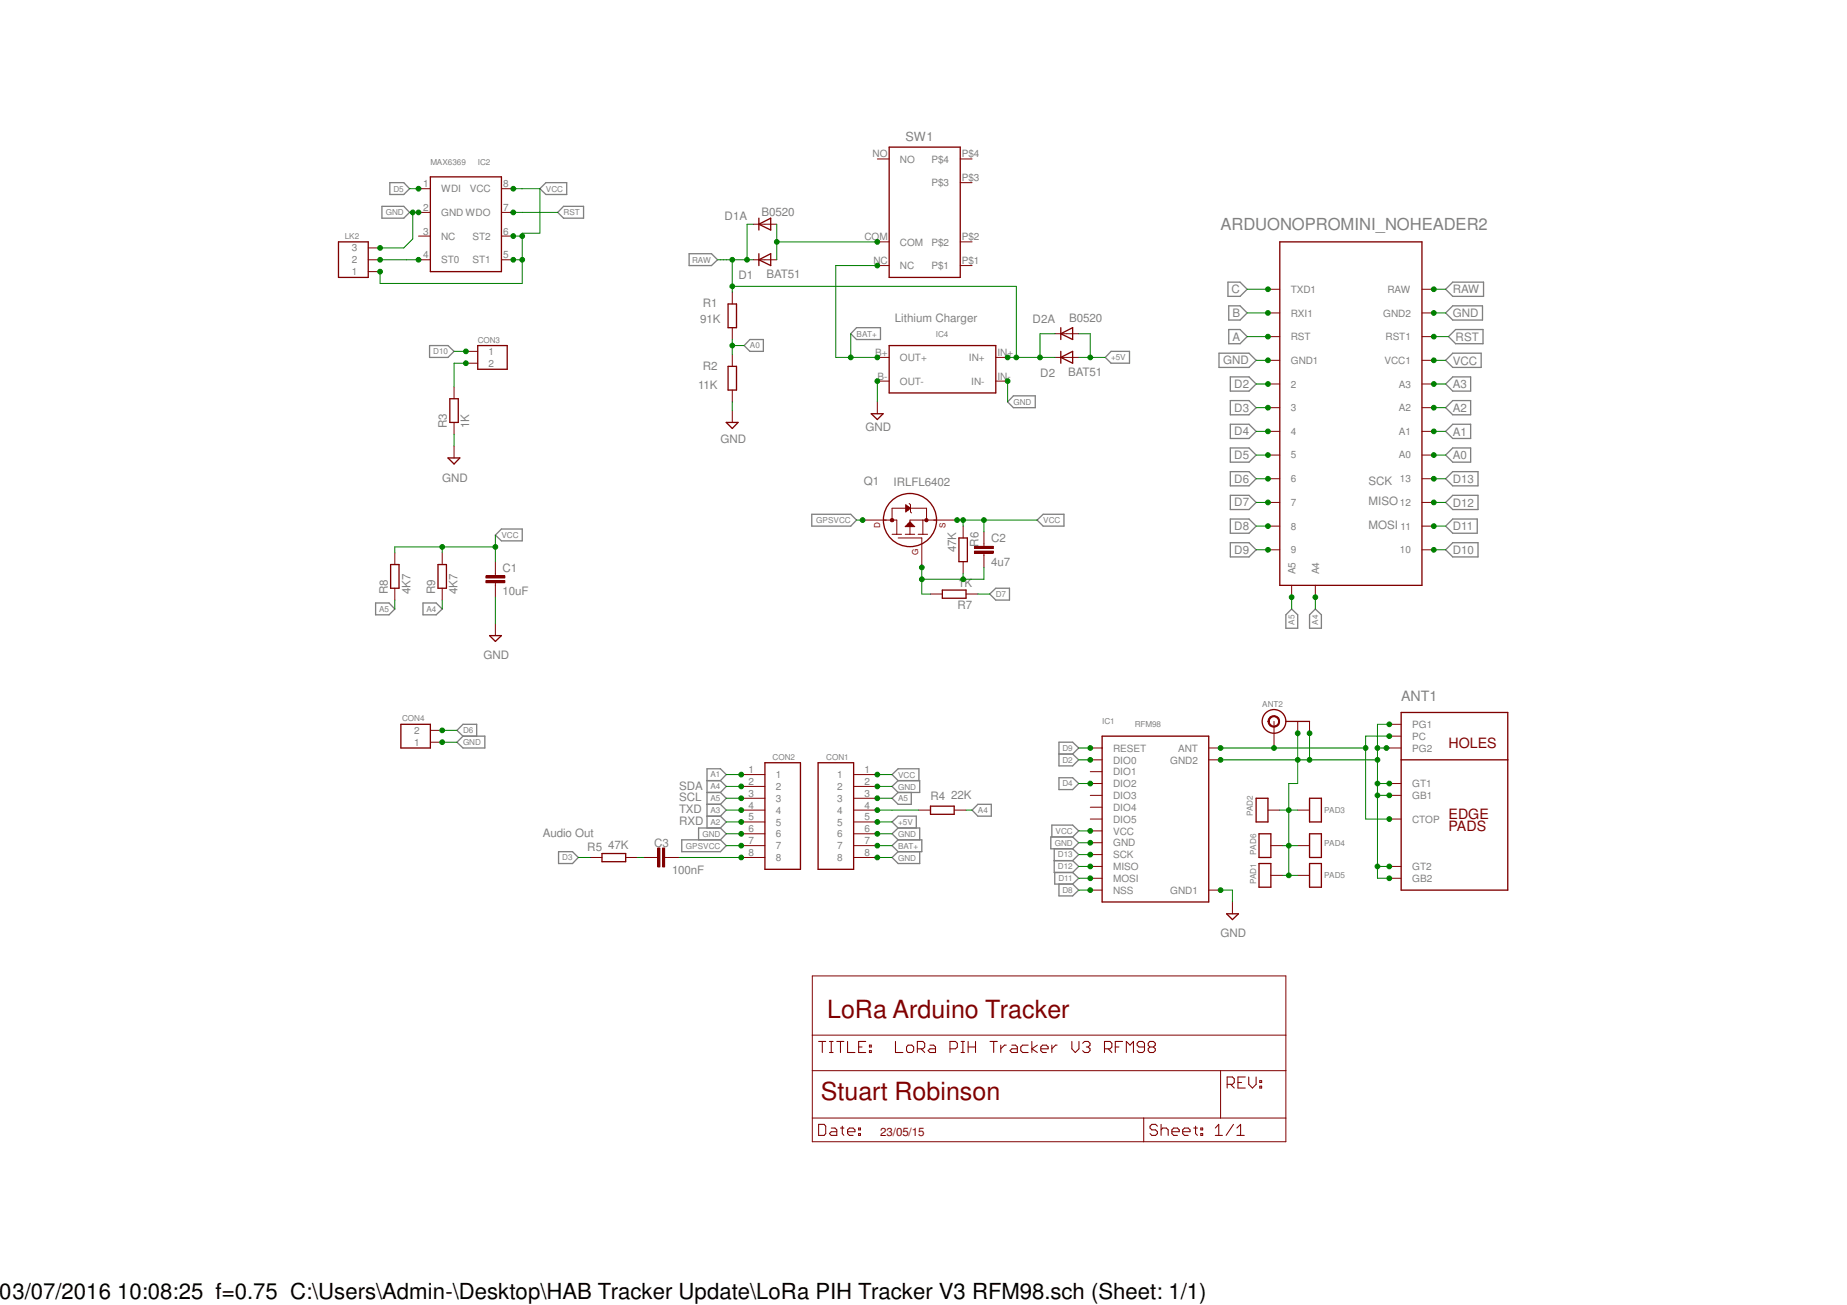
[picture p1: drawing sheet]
<svg xmlns="http://www.w3.org/2000/svg" width="297mm" height="210mm" viewBox="0 0 297 210" stroke-linecap="round" stroke-linejoin="round" font-family="sans-serif">
<g fill="none" stroke="#808080" stroke-width=".21">
<path d="M61.4 33.2h3.5l1 1-1 .9h-3.5zM62.7 29.4h2.2l1 1-1 .9h-2.2zM86.8 30.4l1-1h3.3v1.9h-3.3zM90.6 33.2h3.2v1.9h-3.2l-.9-.9zM69.1 55.6h2.9l1 .9-1 1h-2.9zM110.8 40.8h3.6l1 1-1 .9h-3.6zM120.6 54.6h2.2v1.9h-2.2l-.9-.9zM137.7 52.7h3.9v1.9h-3.9l-.9-.9zM178.7 56.5h2.9v1.9h-2.9l-.9-.9zM196 56.8h4.9l1.1 1.2-1.1 1.1h-4.9zM197.5 45.4h1.9l1.2 1.1-1.2 1.2h-1.9zM197.6 49.2h1.8l1.2 1.1-1.2 1.2h-1.8z"/>
<path d="M197.6 53h1.8l1.2 1.1-1.2 1.2h-1.8zM232.5 50.3l1.1-1.1h4.8v2.3h-4.8zM232.5 58l1.1-1.2h4.6v2.3h-4.6zM232.5 46.5l1.1-1.1h5v2.3h-5zM233 54.1l1.1-1.1h4.4v2.3h-4.4zM163 63.7h3.5v1.9h-3.5l-1-1zM197.9 79.7h3l1.1 1.1-1.1 1.2h-3zM197.9 75.9h3l1.1 1.1-1.1 1.1h-3zM197.9 60.6h3l1.1 1.2-1.1 1.1h-3zM197.9 64.4h3l1.1 1.2-1.1 1.1h-3zM197.9 68.2h3l1.1 1.2-1.1 1.1h-3zM197.9 72.1h3l1.1 1.1-1.1 1.1h-3z"/>
<path d="M232.5 61.8l1.1-1.2h2.9v2.3h-2.9zM232.5 65.6l1.1-1.2h2.9v2.3h-2.9zM232.5 69.4l1.1-1.2h2.9v2.3h-2.9zM232.5 73.2l1.1-1.1h2.9v2.2h-2.9zM232.5 77l1.1-1.1h4.1v2.2h-4.1zM60.4 97h2.2l.9 1-.9 .9h-2.2zM68 97h2.1l1 1-1 .9h-2.1zM79.7 86.1l.9-1h3.4v1.9h-3.4zM130.6 82.7h6.2l.9 1-.9 .9h-6.2zM159.2 95.5l.9-.9h2.2v1.9h-2.2zM166.8 83.7l1-1h3.3v1.9h-3.3zM197.9 87.3h3l1.1 1.1-1.1 1.2h-3z"/>
<path d="M197.9 83.5h3l1.1 1.1-1.1 1.2h-3zM206.8 98.9l.9-.9 1 .9v2.1h-1.9zM210.6 98.9l.9-.9 1 .9v2.1h-1.9zM232.5 80.8l1.1-1.1h4.1v2.3h-4.1zM232.5 88.4l1.1-1.1h4.1v2.3h-4.1zM232.5 84.6l1.1-1.1h4v2.3h-4zM74.5 118.4h3.5v1.9h-3.5l-1-.9zM74.5 118.4l-1-.9 1-1h2.2v1.9M170.3 119.4h2.2l1 .9-1 1 1 .9-1 1h-2.2zM89.8 137h2.3l.9 .9-.9 1h-2.3zM109.6 135.1h6.3l.9 .9-.9 1h-6.3zM113.7 125.6h2.2"/>
<path d="M113.7 127.5h2.2M113.7 131.3h2.2M113.7 129.4h2.2M115.9 133.2h-3.6v1.9M115.9 133.2l.9 .9-.9 1M115.9 125.6l.9-1-.9-.9h-2.2v9.5M115.9 129.4l.9 .9-.9 1M115.9 131.3l.9 .9-.9 1M115.9 125.6l.9 .9-.9 1M115.9 127.5l.9 .9-.9 1M144.4 137l-.9 .9 .9 1h3.5v-1.9M144.4 135.1h3.8v1.9h-3.8"/>
<path d="M144.4 125.6h3.5v1.9h-3.5M144.4 133.2h3.5v1.9M144.4 133.2l-.9 .9 .9 1M144.4 125.6l-.9 .9 .9 1M144.4 125.6l-.9-1 .9-.9h3.4v1.9M144.4 133.2l-.9-1 .9-.9h3v1.9M144.4 127.5l-.9 .9 .9 1h2.2v-1.9M144.4 135.1l-.9 .9 .9 1M156.3 130.3l1-.9h2.1v1.9h-2.1zM169.2 134.6v-1.9h3.3l1 .9-1 1M169.5 138.4h3M169.5 136.5v3.8h3"/>
<path d="M170.3 121.3h2.2M170.3 125.1h2.2l1 .9-1 1h-2.2zM172.5 134.6l1 1-1 .9M172.5 134.6h-3.5v1.9h3.5M172.5 136.5l1 1-1 .9M172.5 138.4l1 1-1 .9M169.6 140.3v1.9h2.9M170.3 142.2v1.9h2.2l1-.9-1-1M172.5 140.3l1 1-1 .9"/>
</g>
<g fill="none" stroke="#800000" stroke-width=".21">
<path d="M117.1 48.9h1.3v3.8h-1.3zM117.1 58.9h1.3v3.8h-1.3zM72 73.7h2l-1 .9zM72.3 64.1h1.4v3.8h-1.4zM116.8 67.9h1.9l-.9 1zM140.1 66.5h1.9l-.9 1zM123 122.7h5.7v17.1h-5.7zM131.6 122.7h5.7v17.1h-5.7zM149.6 129.7h3.9v1.3h-3.9zM202 128.4h1.9v3.8h-1.9zM202.5 134.1h1.9v3.8h-1.9zM202.5 138.9h1.9v3.8h-1.9z"/>
<path d="M210.6 128.4h1.9v3.8h-1.9zM210.6 134.1h1.9v3.8h-1.9zM210.6 138.9h1.9v3.8h-1.9z"/>
<circle cx="146.3" cy="83.7" r="4.3"/>
</g>
<g fill="none" stroke="#800000" stroke-width=".16">
<path d="M117.8 47v1.9M117.8 52.7v1.9M117.8 57v1.9M73 62.2v1.9M73 67.9v1.9M73 71.8v1.9M117.8 62.7v1.9M117.8 66v1.9M141.1 64.6v1.9M142.2 83.7h2v2.2M143.5 85.9h1.5M144.4 86.5h3.8v1"/>
<path d="M145.6 85.9h1.5M145.6 81.7h-2.1v2M145.7 81.2l.7 .5-.7 .6zM146 84.3h.1M146.2 81l.2 .2v1.1l.2 .2M146.3 83.9l.8 .8h-1.5zM146.3 84.7v1.2M146.5 81.7h2.5v2M147.7 85.9h1.5M148.4 83.7v2.2M150.5 83.7h-4.2v.2M119.2 130.3h3.8"/>
<path d="M119.2 136h3.8M119.2 124.6h3.8M119.2 126.5h3.8M119.2 128.4h3.8M119.2 132.2h3.8M119.2 134.1h3.8M119.2 137.9h3.8M137.3 130.3h3.8M137.3 136h3.8M137.3 124.6h3.8M137.3 126.5h3.8M137.3 128.4h3.8"/>
<path d="M137.3 132.2h3.8M137.3 134.1h3.8M137.3 137.9h3.8M147.7 130.3h1.9M153.5 130.3h1.9M203.9 130.3h1.9M204.4 136h1.9M208.7 130.3h1.9M208.7 136h1.9M130.6 157h76.2v26.6h-76.2zM204.4 140.8h1.9M208.7 140.8h1.9"/>
<path d="M130.6 172.2h76.2M130.6 179.8h76.2M130.6 166.5h76.2M183.9 179.8v3.8M196.3 172.2v7.6"/>
</g>
<g fill="none" stroke="#800000" stroke-width=".17">
<path d="M145.8 81.7h.2M146.2 81.7h.2M131.7 167.5h1.1M132.2 167.5v1.8M133.4 167.5h.6M133.4 169.3h.6M133.7 167.5v1.8M134.6 167.5h1.1M135.2 167.5v1.8M136.3 167.5v1.8h1.2M138.1 168.4h.5M139.2 167.5h-1.1v1.8h1.1"/>
<path d="M139.8 169h.3v.3h-.3zM139.8 168.1h.3v.3h-.3zM144 167.5v1.8h1.2M146 168.1h.6l.3 .3v.6l-.3 .3h-.6l-.2-.3v-.6zM147.5 168.7h.9l.3-.3v-.6l-.3-.3h-.9v1.8M148.1 168.7l.6 .6M149.6 168.1h.6l.2 .3v.9h-.8l-.3-.3 .3-.3h.8M152.8 168.7h.9l.3-.3v-.6l-.3-.3h-.9v1.8M154.6 167.5h.5M154.6 169.3h.5M154.9 167.5v1.8M155.7 168.4h1.2"/>
<path d="M155.7 167.5v1.8M156.9 167.5v1.8M159.2 167.5h1.2M159.8 167.5v1.8M160.9 168.1v1.2M161.8 168.1h-.3l-.6 .6M162.7 168.1h.6l.3 .3v.9h-.9l-.3-.3 .3-.3h.9M165.4 168.1h-.9l-.3 .3v.6l.3 .3h.9M165.9 167.5v1.8M166.8 168.1l-.9 .6 .9 .6M167.4 168.7h1.2v-.3l-.3-.3h-.6l-.3 .3v.6l.3 .3h.6M169.2 168.1v1.2"/>
<path d="M170 168.1h-.2l-.6 .6M172.4 167.5v1.2l.5 .6 .6-.6v-1.2M174.1 167.8l.3-.3h.6l.3 .3v.3l-.3 .3M174.7 168.4h.3M175 168.4l.3 .3v.3l-.3 .3h-.6l-.3-.3M177.6 168.7h.9l.3-.3v-.6l-.3-.3h-.9v1.8M178.2 168.7l.6 .6M179.4 168.4h.6M180.5 167.5h-1.1v1.8M181.1 169.3v-1.8l.6 .6 .6-.6v1.8M184.1 168.4h-.9l-.3-.3v-.3l.3-.3h.6l.3 .3v1.2l-.3 .3h-.6l-.3-.3M184.9 168.4l-.2-.3v-.3l.2-.3h.6l.3 .3v.3l-.3 .3"/>
<path d="M184.9 168.4l-.2 .3v.3l.2 .3h.6l.3-.3v-.3l-.3-.3M184.9 168.4h.6M197.4 174.4h.8l.3-.3v-.6l-.3-.3h-.8v1.8M197.9 174.4l.6 .6M199.1 174.1h.6M200.3 173.2h-1.2v1.8h1.2M200.8 173.2v1.2l.6 .6 .6-.6v-1.2M202.6 174.7h.3v.3h-.3zM202.6 173.8h.3v.3h-.3zM131.7 180.8h.8l.3 .3v1.2l-.3 .3h-.8zM133.7 181.4h.6l.3 .3v.9h-.9l-.3-.3 .3-.3h.9M135.2 181.4h.5"/>
<path d="M135.5 181.1v1.2l.2 .3M136.3 182h1.2v-.3l-.3-.3h-.6l-.3 .3v.6l.3 .3h.6M138.1 182.3h.3v.3h-.3zM138.1 181.4h.3v.3h-.3zM186.1 181.1l-.3-.3h-.6l-.2 .3v.3l.2 .3h.6l.3 .3v.3l-.3 .3h-.6l-.2-.3M186.7 181.7l.3-.3h.6l.3 .3v.9M186.7 180.8v1.8M188.5 182h1.1v-.3l-.2-.3h-.6l-.3 .3v.6l.3 .3h.6M190.2 182h1.2v-.3l-.3-.3h-.6l-.3 .3v.6l.3 .3h.6M192 181.4h.6M192.3 181.1v1.2l.3 .3M193.1 182.3h.3v.3h-.3z"/>
<path d="M193.1 181.4h.3v.3h-.3zM195.4 182.6h1.2M195.4 181.4l.6-.6v1.8M198.4 180.8l-1.2 1.8M198.9 182.6h1.2M198.9 181.4l.6-.6v1.8"/>
</g>
<path d="M146.1 84.3l.2-.1 .2 .1" fill="none" stroke="#800000" stroke-width=".38"/>
<path d="M146 84.4h.6" fill="none" stroke="#800000" stroke-width=".3"/>
<path d="M145.8 81.4v.7M145.8 84.6h1.1M146 81.5v.5l.2-.3h-.2M146 84.5h.7M146 81.6l.1 .1" fill="none" stroke="#800000" stroke-width=".25"/>
<circle cx="143.5" cy="83.7" r=".29" fill="#800000"/>
<circle cx="143.5" cy="83.7" r=".29" fill="none" stroke="#800000" stroke-width=".16"/>
<path d="M148.8 83.5l.2-.1 .2 .1 .1 .2-.1 .2h-.2h-.2l-.1-.2z" fill-rule="evenodd" fill="#800000"/>
<g fill="none" stroke="#800000" stroke-width=".16">
<path d="M59.2 39.9h1.9M121.1 36.1h3.8M141.1 38.9h1.9M141.1 25.6h1.9M154.4 38.9h1.9M154.4 25.6h1.9M154.4 29.4h1.9M59.2 41.8h1.9M59.2 43.7h1.9M121.1 41.8h3.8M141.1 42.7h1.9M154.4 42.7h1.9"/>
<path d="M169.7 53.7h3.8M169.7 57.5h3.8M71.1 88.9v1.9M71.1 94.6v1.9M78.1 93.4h3.1v.3h-3.1zM78.1 92.6h3.1v.4h-3.1zM79.7 90.3v2.3M79.7 93.8v2.3M138.7 83.7h3.8M148.2 87.5v3.8M148.8 83.5l.2-.1 .2 .1 .1 .2-.1 .2h-.2h-.2l-.1-.2zM149.6 95.5h1.9"/>
<path d="M150.2 83.7h3.7M154.9 84.6v1.9M154.9 90.3v1.9M155.4 95.5h1.9M156.7 88.6h3.1v.4h-3.1zM156.7 87.9h3.1v.3h-3.1zM158.2 85.6v2.2M158.2 89v2.3M79.7 100.3v1.9M223.4 118.4h1.9M223.4 116.5h1.9M94.9 137.9h1.9"/>
<path d="M100.6 137.9h1.9M103.5 137.9h2.3M105.8 136.4h.3v3h-.3zM106.5 136.4h.4v3h-.4zM106.9 137.9h2.3M223.4 131.7h1.9M223.4 126h1.9M223.4 127.9h1.9M223.4 139.4h1.9M223.4 120.3h1.9M223.4 141.3h1.9"/>
</g>
<g fill="none" stroke="#800000" stroke-width=".21">
<path d="M54.4 38.9h4.8v5.7h-4.8zM122 36.1l1.9-1v1.9zM122 35.1v1.9M143 23.7h11.4v20.9h-11.4zM122 40.8v1.9M122 41.8l1.9-1v1.9zM170.6 53.7l1.9-1v1.9zM170.6 52.7v1.9M170.6 56.5v1.9M170.6 57.5l1.9-1v1.9zM70.4 90.8h1.4v3.8h-1.4zM151.5 94.9h3.9v1.3h-3.9z"/>
<path d="M154.2 86.5h1.4v3.8h-1.4zM78.7 102.2h1.9l-.9 1zM206.8 116h3.8M225.3 114.6h17.2v28.6h-17.2zM96.8 137.3h3.8v1.3h-3.8zM225.3 122.2h17.2"/>
</g>
<path d="M78.1 93.6h3.1M78.1 92.8h3.1M156.7 88.8h3.1M156.7 88.1h3.1M106 136.4v3M106.7 136.4v3" fill="none" stroke="#800000" stroke-width=".34"/>
<path d="M204.3 115.3a.94 .94 0 0 1 1.4 .3 .94 .94 0 0 1-.6 1.4 .94 .94 0 0 1-1.2-1h.2a.76 .76 0 0 1 1.1-.6 .76 .76 0 0 1 .2 1.2 .76 .76 0 0 1-1.2-.3l-.1-.3h-.2l.1-.3z" fill-rule="evenodd" fill="#800000"/>
<g fill="none" stroke="#800000" stroke-width=".16">
<path d="M67.3 30.4h1.9M67.3 34.2h1.9M67.3 38h1.9M80.6 30.4h1.9M80.6 34.2h1.9M80.6 38h1.9M67.3 41.8h1.9M74.9 56.5h1.9M74.9 58.4h1.9M80.6 41.8h1.9M141.1 57.5h1.9M160.1 57.5h1.9"/>
<path d="M203.9 46.5h1.9M203.9 50.3h1.9M203.9 54.1h1.9M203.9 58h1.9M228.7 46.5h1.9M228.7 50.3h1.9M228.7 54.1h1.9M228.7 58h1.9M141.1 61.3h1.9M160.1 61.3h1.9M203.9 61.8h1.9M203.9 65.6h1.9"/>
<path d="M203.9 69.4h1.9M203.9 73.2h1.9M203.9 77h1.9M228.7 61.8h1.9M228.7 65.6h1.9M228.7 69.4h1.9M228.7 73.2h1.9M228.7 77h1.9M63.5 88.9v1.9M63.5 94.6v1.9M203.9 80.8h1.9M203.9 84.6h1.9"/>
<path d="M203.9 88.4h1.9M207.7 94.1v2M211.5 94.1v2M228.7 80.8h1.9M228.7 84.6h1.9M228.7 88.4h1.9M69.2 119.4h1.9M69.2 117.5h1.9M204.3 115.3a.94 .94 0 0 1 1.4 .3 .94 .94 0 0 1-.6 1.4 .94 .94 0 0 1-1.2-1h.2a.76 .76 0 0 1 1.1-.6 .76 .76 0 0 1 .2 1.2 .76 .76 0 0 1-1.2-.3l-.1-.3h-.2l.1-.3zM204.9 116v3.8M208.7 116v1.9M210.6 116v1.9"/>
<path d="M175.3 120.3h1.9M175.3 122.2h1.9M175.3 124.1h1.9M175.3 126h1.9M175.3 127.9h1.9M175.3 129.8h1.9M175.3 131.7h1.9M175.3 133.6h1.9M175.3 135.6h1.9M175.3 137.5h1.9M175.3 139.4h1.9M194.4 120.3h1.9"/>
<path d="M194.4 122.2h1.9M175.3 141.3h1.9M175.3 143.2h1.9M194.4 143.2h1.9M198.2 145.1v1.9"/>
</g>
<g fill="none" stroke="#800000" stroke-width=".21">
<path d="M69.2 28.4h11.4v15.3h-11.4zM205.8 38.9h22.9v55.2h-22.9zM76.8 55.6h4.8v3.8h-4.8zM143 55.6h17.1v7.6h-17.1zM62.8 90.8h1.4v3.8h-1.4zM64.5 116.5h4.7v3.8h-4.7zM177.2 118.4h17.2v26.7h-17.2zM197.3 147h1.9l-1 .9z"/>
<circle cx="204.9" cy="116" r="1.91"/>
</g>
<path d="M74.9 58.4h-1.9v3.8" fill="none" stroke="#008000" stroke-width=".16"/>
<circle cx="74.9" cy="58.4" r=".38" fill="#008000"/>
<g fill="none" stroke="#008000" stroke-width=".16">
<path d="M230.6 50.3h1.9M73 69.8v2M117.8 64.6v1.4"/>
<circle cx="74.9" cy="58.4" r=".38"/>
</g>
<circle cx="230.6" cy="50.3" r=".38" fill="#008000"/>
<g fill="none" stroke="#008000" stroke-width=".16">
<path d="M202 58h1.9"/>
<circle cx="230.6" cy="50.3" r=".38"/>
</g>
<circle cx="203.9" cy="58" r=".38" fill="#008000"/>
<g fill="none" stroke="#008000" stroke-width=".16">
<path d="M141.1 137.9h2.4"/>
<circle cx="203.9" cy="58" r=".38"/>
</g>
<circle cx="141.1" cy="137.9" r=".38" fill="#008000"/>
<g fill="none" stroke="#008000" stroke-width=".16">
<path d="M141.1 134.1h2.4"/>
<circle cx="141.1" cy="137.9" r=".38"/>
</g>
<circle cx="141.1" cy="134.1" r=".38" fill="#008000"/>
<g fill="none" stroke="#008000" stroke-width=".16">
<path d="M141.1 126.5h2.4"/>
<circle cx="141.1" cy="134.1" r=".38"/>
</g>
<circle cx="141.1" cy="126.5" r=".38" fill="#008000"/>
<g fill="none" stroke="#008000" stroke-width=".16">
<path d="M116.8 134.1h2.4"/>
<circle cx="141.1" cy="126.5" r=".38"/>
</g>
<circle cx="119.2" cy="134.1" r=".38" fill="#008000"/>
<g fill="none" stroke="#008000" stroke-width=".16">
<path d="M162 61.3v3.3"/>
<circle cx="119.2" cy="134.1" r=".38"/>
</g>
<circle cx="162" cy="61.3" r=".38" fill="#008000"/>
<g fill="none" stroke="#008000" stroke-width=".16">
<path d="M71.1 119.4h2.4"/>
<circle cx="162" cy="61.3" r=".38"/>
</g>
<circle cx="71.1" cy="119.4" r=".38" fill="#008000"/>
<g fill="none" stroke="#008000" stroke-width=".16">
<path d="M141.1 61.3v3.3M79.7 96.1v4.2"/>
<circle cx="71.1" cy="119.4" r=".38"/>
</g>
<circle cx="141.1" cy="61.3" r=".38" fill="#008000"/>
<g fill="none" stroke="#008000" stroke-width=".16">
<path d="M173.5 135.6h1.8"/>
<circle cx="141.1" cy="61.3" r=".38"/>
</g>
<circle cx="175.3" cy="135.6" r=".38" fill="#008000"/>
<g fill="none" stroke="#008000" stroke-width=".16">
<path d="M201.5 122.2h7.2v3.8h-1.4M205.8 130.3h2.9M206.3 136h2.4M207.3 130.3v5.7"/>
<circle cx="175.3" cy="135.6" r=".38"/>
</g>
<circle cx="207.3" cy="136" r=".38" fill="#008000"/>
<circle cx="207.3" cy="136" r=".38" fill="none" stroke="#008000" stroke-width=".16"/>
<circle cx="207.3" cy="130.3" r=".38" fill="#008000"/>
<g fill="none" stroke="#008000" stroke-width=".16">
<path d="M207.3 126v4.3M207.3 136v4.8M206.3 140.8h2.4"/>
<circle cx="207.3" cy="130.3" r=".38"/>
</g>
<circle cx="207.3" cy="140.8" r=".38" fill="#008000"/>
<g fill="none" stroke="#008000" stroke-width=".16">
<path d="M223.4 116.5h-1.9v24.8h1.9M208.7 122.2h1.9M221.5 120.3h1.9M221.5 126h1.9M221.5 127.9h1.9M221.5 139.4h1.9"/>
<circle cx="207.3" cy="140.8" r=".38"/>
</g>
<circle cx="221.5" cy="122.2" r=".38" fill="#008000"/>
<circle cx="221.5" cy="122.2" r=".38" fill="none" stroke="#008000" stroke-width=".16"/>
<circle cx="221.5" cy="139.4" r=".38" fill="#008000"/>
<circle cx="221.5" cy="139.4" r=".38" fill="none" stroke="#008000" stroke-width=".16"/>
<circle cx="221.5" cy="126" r=".38" fill="#008000"/>
<circle cx="221.5" cy="126" r=".38" fill="none" stroke="#008000" stroke-width=".16"/>
<circle cx="221.5" cy="127.9" r=".38" fill="#008000"/>
<circle cx="221.5" cy="127.9" r=".38" fill="none" stroke="#008000" stroke-width=".16"/>
<circle cx="221.5" cy="120.3" r=".38" fill="#008000"/>
<circle cx="221.5" cy="120.3" r=".38" fill="none" stroke="#008000" stroke-width=".16"/>
<circle cx="223.4" cy="116.5" r=".38" fill="#008000"/>
<circle cx="223.4" cy="116.5" r=".38" fill="none" stroke="#008000" stroke-width=".16"/>
<circle cx="223" cy="120.3" r=".38" fill="#008000"/>
<circle cx="223" cy="120.3" r=".38" fill="none" stroke="#008000" stroke-width=".16"/>
<circle cx="223.4" cy="126" r=".38" fill="#008000"/>
<circle cx="223.4" cy="126" r=".38" fill="none" stroke="#008000" stroke-width=".16"/>
<circle cx="223.4" cy="127.9" r=".38" fill="#008000"/>
<circle cx="223.4" cy="127.9" r=".38" fill="none" stroke="#008000" stroke-width=".16"/>
<circle cx="223.4" cy="139.4" r=".38" fill="#008000"/>
<circle cx="223.4" cy="139.4" r=".38" fill="none" stroke="#008000" stroke-width=".16"/>
<circle cx="223.4" cy="141.3" r=".38" fill="#008000"/>
<g fill="none" stroke="#008000" stroke-width=".16">
<path d="M208.7 117.9v4.3M210.6 117.9v4.3h10.9"/>
<circle cx="223.4" cy="141.3" r=".38"/>
</g>
<circle cx="208.7" cy="122.2" r=".38" fill="#008000"/>
<circle cx="208.7" cy="122.2" r=".38" fill="none" stroke="#008000" stroke-width=".16"/>
<circle cx="210.6" cy="122.2" r=".38" fill="#008000"/>
<circle cx="210.6" cy="122.2" r=".38" fill="none" stroke="#008000" stroke-width=".16"/>
<circle cx="210.6" cy="117.9" r=".38" fill="#008000"/>
<circle cx="210.6" cy="117.9" r=".38" fill="none" stroke="#008000" stroke-width=".16"/>
<circle cx="208.7" cy="117.9" r=".38" fill="#008000"/>
<g fill="none" stroke="#008000" stroke-width=".16">
<path d="M196.3 122.2h5.2"/>
<circle cx="208.7" cy="117.9" r=".38"/>
</g>
<circle cx="196.3" cy="122.2" r=".38" fill="#008000"/>
<g fill="none" stroke="#008000" stroke-width=".16">
<path d="M65.9 34.2h1.4M66.4 34.2v4.2l-1.5 1.5h-3.8"/>
<circle cx="196.3" cy="122.2" r=".38"/>
</g>
<circle cx="67.3" cy="34.2" r=".38" fill="#008000"/>
<circle cx="67.3" cy="34.2" r=".38" fill="none" stroke="#008000" stroke-width=".16"/>
<circle cx="61.1" cy="39.9" r=".38" fill="#008000"/>
<circle cx="61.1" cy="39.9" r=".38" fill="none" stroke="#008000" stroke-width=".16"/>
<circle cx="66.4" cy="34.2" r=".38" fill="#008000"/>
<g fill="none" stroke="#008000" stroke-width=".16">
<path d="M196.3 143.2h1.9v1.9"/>
<circle cx="66.4" cy="34.2" r=".38"/>
</g>
<circle cx="196.3" cy="143.2" r=".38" fill="#008000"/>
<g fill="none" stroke="#008000" stroke-width=".16">
<path d="M230.6 46.5h1.9"/>
<circle cx="196.3" cy="143.2" r=".38"/>
</g>
<circle cx="230.6" cy="46.5" r=".38" fill="#008000"/>
<g fill="none" stroke="#008000" stroke-width=".16">
<path d="M115.4 41.8h.9M116.8 41.8h4.3M117.8 41.8v4.3"/>
<circle cx="230.6" cy="46.5" r=".38"/>
</g>
<circle cx="117.8" cy="41.8" r=".38" fill="#008000"/>
<g fill="none" stroke="#008000" stroke-width=".16">
<path d="M121.1 36.1h-1v5.7M117.8 46.1v.9"/>
<circle cx="117.8" cy="41.8" r=".38"/>
</g>
<circle cx="120.1" cy="41.8" r=".38" fill="#008000"/>
<g fill="none" stroke="#008000" stroke-width=".16">
<path d="M116.3 41.8h.5M117.8 46.1h45.6v11.4M162 57.5h7.7"/>
<circle cx="120.1" cy="41.8" r=".38"/>
</g>
<circle cx="163.4" cy="57.5" r=".38" fill="#008000"/>
<circle cx="163.4" cy="57.5" r=".38" fill="none" stroke="#008000" stroke-width=".16"/>
<circle cx="117.8" cy="46.1" r=".38" fill="#008000"/>
<g fill="none" stroke="#008000" stroke-width=".16">
<path d="M169.7 53.7h-2.4v3.8"/>
<circle cx="117.8" cy="46.1" r=".38"/>
</g>
<circle cx="167.3" cy="57.5" r=".38" fill="#008000"/>
<circle cx="167.3" cy="57.5" r=".38" fill="none" stroke="#008000" stroke-width=".16"/>
<circle cx="162" cy="57.5" r=".38" fill="#008000"/>
<g fill="none" stroke="#008000" stroke-width=".16">
<path d="M230.6 58h1.9"/>
<circle cx="162" cy="57.5" r=".38"/>
</g>
<circle cx="230.6" cy="58" r=".38" fill="#008000"/>
<g fill="none" stroke="#008000" stroke-width=".16">
<path d="M141.1 124.6h2.4"/>
<circle cx="230.6" cy="58" r=".38"/>
</g>
<circle cx="141.1" cy="124.6" r=".38" fill="#008000"/>
<g fill="none" stroke="#008000" stroke-width=".16">
<path d="M153.9 83.7h4.3M154.9 83.7v.9"/>
<circle cx="141.1" cy="124.6" r=".38"/>
</g>
<circle cx="154.9" cy="83.7" r=".38" fill="#008000"/>
<g fill="none" stroke="#008000" stroke-width=".16">
<path d="M166.8 83.7h-8.6v1.9"/>
<circle cx="154.9" cy="83.7" r=".38"/>
</g>
<circle cx="158.2" cy="83.7" r=".38" fill="#008000"/>
<circle cx="158.2" cy="83.7" r=".38" fill="none" stroke="#008000" stroke-width=".16"/>
<circle cx="153.9" cy="83.7" r=".38" fill="#008000"/>
<g fill="none" stroke="#008000" stroke-width=".16">
<path d="M71.1 88v.9M79.7 86.1v4.2M79.7 88h-16.2v.9"/>
<circle cx="153.9" cy="83.7" r=".38"/>
</g>
<circle cx="71.1" cy="88" r=".38" fill="#008000"/>
<circle cx="71.1" cy="88" r=".38" fill="none" stroke="#008000" stroke-width=".16"/>
<circle cx="79.7" cy="88" r=".38" fill="#008000"/>
<g fill="none" stroke="#008000" stroke-width=".16">
<path d="M173.5 133.6h1.8"/>
<circle cx="79.7" cy="88" r=".38"/>
</g>
<circle cx="175.3" cy="133.6" r=".38" fill="#008000"/>
<g fill="none" stroke="#008000" stroke-width=".16">
<path d="M82.5 30.4h4.3v7.1h-2.8v8.1h-22.9v-1.9M82.5 38h1.5M82.5 41.8h1.5"/>
<circle cx="175.3" cy="133.6" r=".38"/>
</g>
<circle cx="82.5" cy="38" r=".38" fill="#008000"/>
<circle cx="82.5" cy="38" r=".38" fill="none" stroke="#008000" stroke-width=".16"/>
<circle cx="82.5" cy="41.8" r=".38" fill="#008000"/>
<circle cx="82.5" cy="41.8" r=".38" fill="none" stroke="#008000" stroke-width=".16"/>
<circle cx="82.5" cy="30.4" r=".38" fill="#008000"/>
<circle cx="82.5" cy="30.4" r=".38" fill="none" stroke="#008000" stroke-width=".16"/>
<circle cx="61.1" cy="43.7" r=".38" fill="#008000"/>
<circle cx="61.1" cy="43.7" r=".38" fill="none" stroke="#008000" stroke-width=".16"/>
<circle cx="84" cy="38" r=".38" fill="#008000"/>
<circle cx="84" cy="38" r=".38" fill="none" stroke="#008000" stroke-width=".16"/>
<circle cx="84" cy="41.8" r=".38" fill="#008000"/>
<g fill="none" stroke="#008000" stroke-width=".16">
<path d="M230.6 61.8h1.9"/>
<circle cx="84" cy="41.8" r=".38"/>
</g>
<circle cx="230.6" cy="61.8" r=".38" fill="#008000"/>
<g fill="none" stroke="#008000" stroke-width=".16">
<path d="M116.8 130.3h2.4"/>
<circle cx="230.6" cy="61.8" r=".38"/>
</g>
<circle cx="119.2" cy="130.3" r=".38" fill="#008000"/>
<g fill="none" stroke="#008000" stroke-width=".16">
<path d="M230.6 65.6h1.9"/>
<circle cx="119.2" cy="130.3" r=".38"/>
</g>
<circle cx="230.6" cy="65.6" r=".38" fill="#008000"/>
<g fill="none" stroke="#008000" stroke-width=".16">
<path d="M116.8 132.2h2.4"/>
<circle cx="230.6" cy="65.6" r=".38"/>
</g>
<circle cx="119.2" cy="132.2" r=".38" fill="#008000"/>
<g fill="none" stroke="#008000" stroke-width=".16">
<path d="M230.6 69.4h1.9"/>
<circle cx="119.2" cy="132.2" r=".38"/>
</g>
<circle cx="230.6" cy="69.4" r=".38" fill="#008000"/>
<g fill="none" stroke="#008000" stroke-width=".16">
<path d="M116.8 124.6h2.4"/>
<circle cx="230.6" cy="69.4" r=".38"/>
</g>
<circle cx="119.2" cy="124.6" r=".38" fill="#008000"/>
<g fill="none" stroke="#008000" stroke-width=".16">
<path d="M230.6 73.2h1.9"/>
<circle cx="119.2" cy="124.6" r=".38"/>
</g>
<circle cx="230.6" cy="73.2" r=".38" fill="#008000"/>
<g fill="none" stroke="#008000" stroke-width=".16">
<path d="M117.8 54.6v2.4M117.8 55.6h1.9"/>
<circle cx="230.6" cy="73.2" r=".38"/>
</g>
<circle cx="117.8" cy="55.6" r=".38" fill="#008000"/>
<g fill="none" stroke="#008000" stroke-width=".16">
<path d="M230.6 77h1.9"/>
<circle cx="117.8" cy="55.6" r=".38"/>
</g>
<circle cx="230.6" cy="77" r=".38" fill="#008000"/>
<g fill="none" stroke="#008000" stroke-width=".16">
<path d="M173.5 137.5h1.8"/>
<circle cx="230.6" cy="77" r=".38"/>
</g>
<circle cx="175.3" cy="137.5" r=".38" fill="#008000"/>
<g fill="none" stroke="#008000" stroke-width=".16">
<path d="M230.6 80.8h1.9"/>
<circle cx="175.3" cy="137.5" r=".38"/>
</g>
<circle cx="230.6" cy="80.8" r=".38" fill="#008000"/>
<g fill="none" stroke="#008000" stroke-width=".16">
<path d="M173.5 139.4h1.8"/>
<circle cx="230.6" cy="80.8" r=".38"/>
</g>
<circle cx="175.3" cy="139.4" r=".38" fill="#008000"/>
<g fill="none" stroke="#008000" stroke-width=".16">
<path d="M230.6 84.6h1.9"/>
<circle cx="175.3" cy="139.4" r=".38"/>
</g>
<circle cx="230.6" cy="84.6" r=".38" fill="#008000"/>
<g fill="none" stroke="#008000" stroke-width=".16">
<path d="M173.5 141.3h1.8"/>
<circle cx="230.6" cy="84.6" r=".38"/>
</g>
<circle cx="175.3" cy="141.3" r=".38" fill="#008000"/>
<g fill="none" stroke="#008000" stroke-width=".16">
<path d="M230.6 88.4h1.9"/>
<circle cx="175.3" cy="141.3" r=".38"/>
</g>
<circle cx="230.6" cy="88.4" r=".38" fill="#008000"/>
<g fill="none" stroke="#008000" stroke-width=".16">
<path d="M73 56.5h1.9"/>
<circle cx="230.6" cy="88.4" r=".38"/>
</g>
<circle cx="74.9" cy="56.5" r=".38" fill="#008000"/>
<g fill="none" stroke="#008000" stroke-width=".16">
<path d="M116.8 126.5h2.4"/>
<circle cx="74.9" cy="56.5" r=".38"/>
</g>
<circle cx="119.2" cy="126.5" r=".38" fill="#008000"/>
<g fill="none" stroke="#008000" stroke-width=".16">
<path d="M71.1 96.5v1.5M211.5 96.1v1.9M155.4 130.3h.9"/>
<circle cx="119.2" cy="126.5" r=".38"/>
</g>
<circle cx="211.5" cy="96.1" r=".38" fill="#008000"/>
<g fill="none" stroke="#008000" stroke-width=".16">
<path d="M207.7 96.1v1.9"/>
<circle cx="211.5" cy="96.1" r=".38"/>
</g>
<circle cx="207.7" cy="96.1" r=".38" fill="#008000"/>
<g fill="none" stroke="#008000" stroke-width=".16">
<path d="M116.8 128.4h2.4"/>
<circle cx="207.7" cy="96.1" r=".38"/>
</g>
<circle cx="119.2" cy="128.4" r=".38" fill="#008000"/>
<g fill="none" stroke="#008000" stroke-width=".16">
<path d="M141.1 128.4h2.4"/>
<circle cx="119.2" cy="128.4" r=".38"/>
</g>
<circle cx="141.1" cy="128.4" r=".38" fill="#008000"/>
<g fill="none" stroke="#008000" stroke-width=".16">
<path d="M63.5 96.5v1.5M202 88.4h1.9"/>
<circle cx="141.1" cy="128.4" r=".38"/>
</g>
<circle cx="203.9" cy="88.4" r=".38" fill="#008000"/>
<g fill="none" stroke="#008000" stroke-width=".16">
<path d="M173.5 120.3h1.8"/>
<circle cx="203.9" cy="88.4" r=".38"/>
</g>
<circle cx="175.3" cy="120.3" r=".38" fill="#008000"/>
<g fill="none" stroke="#008000" stroke-width=".16">
<path d="M202 84.6h1.9"/>
<circle cx="175.3" cy="120.3" r=".38"/>
</g>
<circle cx="203.9" cy="84.6" r=".38" fill="#008000"/>
<g fill="none" stroke="#008000" stroke-width=".16">
<path d="M173.5 143.2h1.8"/>
<circle cx="203.9" cy="84.6" r=".38"/>
</g>
<circle cx="175.3" cy="143.2" r=".38" fill="#008000"/>
<g fill="none" stroke="#008000" stroke-width=".16">
<path d="M202 80.8h1.9"/>
<circle cx="175.3" cy="143.2" r=".38"/>
</g>
<circle cx="203.9" cy="80.8" r=".38" fill="#008000"/>
<g fill="none" stroke="#008000" stroke-width=".16">
<path d="M202 77h1.9M157.3 95.5h1.9"/>
<circle cx="203.9" cy="80.8" r=".38"/>
</g>
<circle cx="203.9" cy="77" r=".38" fill="#008000"/>
<g fill="none" stroke="#008000" stroke-width=".16">
<path d="M71.1 117.5h2.4"/>
<circle cx="203.9" cy="77" r=".38"/>
</g>
<circle cx="71.1" cy="117.5" r=".38" fill="#008000"/>
<g fill="none" stroke="#008000" stroke-width=".16">
<path d="M202 73.2h1.9"/>
<circle cx="71.1" cy="117.5" r=".38"/>
</g>
<circle cx="203.9" cy="73.2" r=".38" fill="#008000"/>
<g fill="none" stroke="#008000" stroke-width=".16">
<path d="M65.9 30.4h1.4"/>
<circle cx="203.9" cy="73.2" r=".38"/>
</g>
<circle cx="67.3" cy="30.4" r=".38" fill="#008000"/>
<g fill="none" stroke="#008000" stroke-width=".16">
<path d="M202 69.4h1.9"/>
<circle cx="67.3" cy="30.4" r=".38"/>
</g>
<circle cx="203.9" cy="69.4" r=".38" fill="#008000"/>
<g fill="none" stroke="#008000" stroke-width=".16">
<path d="M173.5 126h1.8"/>
<circle cx="203.9" cy="69.4" r=".38"/>
</g>
<circle cx="175.3" cy="126" r=".38" fill="#008000"/>
<g fill="none" stroke="#008000" stroke-width=".16">
<path d="M202 61.8h1.9"/>
<circle cx="175.3" cy="126" r=".38"/>
</g>
<circle cx="203.9" cy="61.8" r=".38" fill="#008000"/>
<g fill="none" stroke="#008000" stroke-width=".16">
<path d="M173.5 122.2h1.8"/>
<circle cx="203.9" cy="61.8" r=".38"/>
</g>
<circle cx="175.3" cy="122.2" r=".38" fill="#008000"/>
<g fill="none" stroke="#008000" stroke-width=".16">
<path d="M200.6 46.5h3.3"/>
<circle cx="175.3" cy="122.2" r=".38"/>
</g>
<circle cx="203.9" cy="46.5" r=".38" fill="#008000"/>
<g fill="none" stroke="#008000" stroke-width=".16">
<path d="M230.6 54.1h2.4"/>
<circle cx="203.9" cy="46.5" r=".38"/>
</g>
<circle cx="230.6" cy="54.1" r=".38" fill="#008000"/>
<g fill="none" stroke="#008000" stroke-width=".16">
<path d="M82.5 34.2h1.5"/>
<circle cx="230.6" cy="54.1" r=".38"/>
</g>
<circle cx="82.5" cy="34.2" r=".38" fill="#008000"/>
<g fill="none" stroke="#008000" stroke-width=".16">
<path d="M84 34.2h5.7M200.6 50.3h3.3"/>
<circle cx="82.5" cy="34.2" r=".38"/>
</g>
<circle cx="203.9" cy="50.3" r=".38" fill="#008000"/>
<g fill="none" stroke="#008000" stroke-width=".16">
<path d="M200.6 54.1h3.3"/>
<circle cx="203.9" cy="50.3" r=".38"/>
</g>
<circle cx="203.9" cy="54.1" r=".38" fill="#008000"/>
<g fill="none" stroke="#008000" stroke-width=".16">
<path d="M223.4 118.4h-3.8v13.3h3.8M201.5 120.3h3.4"/>
<circle cx="203.9" cy="54.1" r=".38"/>
</g>
<circle cx="219.6" cy="120.3" r=".38" fill="#008000"/>
<circle cx="219.6" cy="120.3" r=".38" fill="none" stroke="#008000" stroke-width=".16"/>
<circle cx="223.4" cy="118.4" r=".38" fill="#008000"/>
<circle cx="223.4" cy="118.4" r=".38" fill="none" stroke="#008000" stroke-width=".16"/>
<circle cx="223.4" cy="131.7" r=".38" fill="#008000"/>
<g fill="none" stroke="#008000" stroke-width=".16">
<path d="M204.9 119.8v.5h14.7"/>
<circle cx="223.4" cy="131.7" r=".38"/>
</g>
<circle cx="204.9" cy="120.3" r=".38" fill="#008000"/>
<g fill="none" stroke="#008000" stroke-width=".16">
<path d="M196.3 120.3h5.2"/>
<circle cx="204.9" cy="120.3" r=".38"/>
</g>
<circle cx="196.3" cy="120.3" r=".38" fill="#008000"/>
<g fill="none" stroke="#008000" stroke-width=".16">
<path d="M141.1 136h2.4"/>
<circle cx="196.3" cy="120.3" r=".38"/>
</g>
<circle cx="141.1" cy="136" r=".38" fill="#008000"/>
<g fill="none" stroke="#008000" stroke-width=".16">
<path d="M134.4 42.7v14.8h6.7M136.8 53.7v3.8"/>
<circle cx="141.1" cy="136" r=".38"/>
</g>
<circle cx="136.8" cy="57.5" r=".38" fill="#008000"/>
<g fill="none" stroke="#008000" stroke-width=".16">
<path d="M134.4 42.7h6.7"/>
<circle cx="136.8" cy="57.5" r=".38"/>
</g>
<circle cx="141.1" cy="42.7" r=".38" fill="#008000"/>
<circle cx="141.1" cy="42.7" r=".38" fill="none" stroke="#008000" stroke-width=".16"/>
<circle cx="141.1" cy="57.5" r=".38" fill="#008000"/>
<g fill="none" stroke="#008000" stroke-width=".16">
<path d="M141.1 132.2h2.4"/>
<circle cx="141.1" cy="57.5" r=".38"/>
</g>
<circle cx="141.1" cy="132.2" r=".38" fill="#008000"/>
<g fill="none" stroke="#008000" stroke-width=".16">
<path d="M173.5 57.5h4.3M173.5 53.7h1.8v3.8"/>
<circle cx="141.1" cy="132.2" r=".38"/>
</g>
<circle cx="175.3" cy="57.5" r=".38" fill="#008000"/>
<g fill="none" stroke="#008000" stroke-width=".16">
<path d="M141.1 130.3h6.6"/>
<circle cx="175.3" cy="57.5" r=".38"/>
</g>
<circle cx="141.1" cy="130.3" r=".38" fill="#008000"/>
<g fill="none" stroke="#008000" stroke-width=".16">
<path d="M116.8 136h2.4"/>
<circle cx="141.1" cy="130.3" r=".38"/>
</g>
<circle cx="119.2" cy="136" r=".38" fill="#008000"/>
<g fill="none" stroke="#008000" stroke-width=".16">
<path d="M137.7 83.7h1"/>
<circle cx="119.2" cy="136" r=".38"/>
</g>
<circle cx="138.7" cy="83.7" r=".38" fill="#008000"/>
<g fill="none" stroke="#008000" stroke-width=".16">
<path d="M124.9 36.1v5.7M124.9 38.9h16.2"/>
<circle cx="138.7" cy="83.7" r=".38"/>
</g>
<circle cx="124.9" cy="38.9" r=".38" fill="#008000"/>
<circle cx="124.9" cy="38.9" r=".38" fill="none" stroke="#008000" stroke-width=".16"/>
<circle cx="141.1" cy="38.9" r=".38" fill="#008000"/>
<g fill="none" stroke="#008000" stroke-width=".16">
<path d="M110.1 137.9h9.1"/>
<circle cx="141.1" cy="38.9" r=".38"/>
</g>
<circle cx="119.2" cy="137.9" r=".38" fill="#008000"/>
<g fill="none" stroke="#008000" stroke-width=".16">
<path d="M148.2 91.3v1.9h10v-1.9M154.9 92.2v1M102.5 137.9h1M109.2 137.9h.9"/>
<circle cx="119.2" cy="137.9" r=".38"/>
</g>
<circle cx="154.9" cy="93.2" r=".38" fill="#008000"/>
<g fill="none" stroke="#008000" stroke-width=".16">
<path d="M148.2 93.2v2.3h1.4"/>
<circle cx="154.9" cy="93.2" r=".38"/>
</g>
<circle cx="148.2" cy="93.2" r=".38" fill="#008000"/>
<circle cx="148.2" cy="93.2" r=".38" fill="none" stroke="#008000" stroke-width=".16"/>
<circle cx="148.2" cy="91.3" r=".38" fill="#008000"/>
<g fill="none" stroke="#008000" stroke-width=".16">
<path d="M202 65.6h1.9M93 137.9h1.9"/>
<circle cx="148.2" cy="91.3" r=".38"/>
</g>
<circle cx="203.9" cy="65.6" r=".38" fill="#008000"/>
<g fill="none" stroke="#008000" stroke-width=".16">
<path d="M61.1 41.8h6.2"/>
<circle cx="203.9" cy="65.6" r=".38"/>
</g>
<circle cx="67.3" cy="41.8" r=".38" fill="#008000"/>
<circle cx="67.3" cy="41.8" r=".38" fill="none" stroke="#008000" stroke-width=".16"/>
<circle cx="61.1" cy="41.8" r=".38" fill="#008000"/>
<circle cx="61.1" cy="41.8" r=".38" fill="none" stroke="#008000" stroke-width=".16"/>
<g font-size="4" fill="#800000">
<text x="133" y="163.7">LoRa Arduino Tracker</text>
<text x="132" y="177">Stuart Robinson</text>
</g>
<text font-size="3.6" x="0" y="208.9">03/07/2016 10:08:25 f=0.75 C:\Users\Admin-\Desktop\HAB Tracker Update\LoRa PIH Tracker V3 RFM98.sch (Sheet: 1/1)</text>
<text font-size="2.7" fill="#808080" x="196.3" y="37">ARDUONOPROMINI_NOHEADER2</text>
<text font-size="2.3" fill="#808080" x="225.3" y="112.7">ANT1</text>
<g font-size="2.3" fill="#800000">
<text x="233" y="120.3">HOLES</text>
<text x="233" y="131.7">EDGE</text>
<text x="233" y="133.6">PADS</text>
</g>
<text font-size="2" fill="#808080" x="145.6" y="22.7">SW1</text>
<g font-size="1.9" fill="#808080">
<text x="116.5" y="35.3">D1A</text>
<text x="122.5" y="34.7">B0520</text>
<text x="118.7" y="44.9">D1</text>
<text x="123.3" y="44.7">BAT51</text>
<text x="198.1" y="47.2">C</text>
<text x="233.6" y="47.2">RAW</text>
<text x="112.6" y="52">91K</text>
<text x="113" y="49.4">R1</text>
<text x="143.9" y="51.8">Lithium Charger</text>
<text x="166.1" y="52">D2A</text>
<text x="172" y="51.8">B0520</text>
<text x="198.2" y="51">B</text>
<text x="233.6" y="51">GND</text>
<text x="113" y="59.4">R2</text>
<text x="196.7" y="58.6">GND</text>
<text x="198.2" y="54.8">A</text>
<text x="233.6" y="58.6">VCC</text>
<text x="234.1" y="54.8">RST</text>
<text x="112.3" y="62.5">11K</text>
<text x="167.3" y="60.6">D2</text>
<text x="171.8" y="60.4">BAT51</text>
<text x="198.5" y="62.4">D2</text>
<text x="233.6" y="62.4">A3</text>
<text x="71.9" y="68.9" transform="rotate(-90 71.9 68.9)">R3</text>
<text x="75.5" y="68.9" transform="rotate(-90 75.5 68.9)">1K</text>
<text x="115.9" y="71.3">GND</text>
<text x="139.2" y="69.4">GND</text>
<text x="198.5" y="70">D4</text>
<text x="198.5" y="66.2">D3</text>
<text x="233.6" y="66.3">A2</text>
<text x="233.6" y="70.1">A1</text>
<text x="71.1" y="77.5">GND</text>
<text x="138.9" y="77.9">Q1</text>
<text x="198.5" y="77.6">D6</text>
<text x="198.5" y="73.8">D5</text>
<text x="220.1" y="77.9">SCK</text>
<text x="233.6" y="73.9">A0</text>
<text x="233.6" y="77.7">D13</text>
<text x="143.7" y="78.1">IRLFL6402</text>
<text x="198.5" y="81.4">D7</text>
<text x="220.1" y="81.3">MISO</text>
<text x="233.6" y="81.5">D12</text>
<text x="153.8" y="88.8" transform="rotate(-90 153.8 88.8)">47K</text>
<text x="157.3" y="87.9" transform="rotate(-90 157.3 87.9)">R6</text>
<text x="159.4" y="87.2">C2</text>
<text x="198.5" y="89.1">D9</text>
<text x="198.5" y="85.3">D8</text>
<text x="220.1" y="85.1">MOSI</text>
<text x="233.6" y="85.3">D11</text>
<text x="233.6" y="89.1">D10</text>
<text x="62.4" y="95.5" transform="rotate(-90 62.4 95.5)">R8</text>
<text x="66" y="95.5" transform="rotate(-90 66 95.5)">4K7</text>
<text x="70" y="95.5" transform="rotate(-90 70 95.5)">R9</text>
<text x="73.6" y="95.5" transform="rotate(-90 73.6 95.5)">4K7</text>
<text x="80.8" y="95.8">10uF</text>
<text x="80.8" y="91.9">C1</text>
<text x="154.1" y="94.4">1K</text>
<text x="159.4" y="91">4u7</text>
<text x="154" y="98">R7</text>
<text x="77.8" y="106">GND</text>
<text x="109.2" y="130.8">TXD</text>
<text x="109.2" y="128.9">SCL</text>
<text x="109.2" y="127">SDA</text>
<text x="149.6" y="128.7">R4</text>
<text x="153" y="128.5">22K</text>
<text x="87.3" y="134.6">Audio Out</text>
<text x="94.4" y="136.8">R5</text>
<text x="97.8" y="136.6">47K</text>
<text x="105.2" y="136.2">C3</text>
<text x="109.2" y="132.7">RXD</text>
<text x="108.1" y="140.5">100nF</text>
<text x="196.3" y="150.8">GND</text>
</g>
<text font-size="1.9" fill="#800000" x="141.6" y="182.7">23/05/15</text>
<g font-size="1.6" fill="#808080">
<text x="140.3" y="25.3">NO</text>
<text x="144.7" y="26.2">NO</text>
<text x="149.8" y="30">P$3</text>
<text x="149.8" y="26.2">P$4</text>
<text x="154.7" y="29.1">P$3</text>
<text x="154.7" y="25.3">P$4</text>
<text x="68.1" y="30.1">1</text>
<text x="68.1" y="33.9">2</text>
<text x="70.9" y="30.9">WDI</text>
<text x="70.9" y="34.7">GND WDO</text>
<text x="75.6" y="30.9">VCC</text>
<text x="80.9" y="33.9">7</text>
<text x="80.9" y="30.1">8</text>
<text x="56.6" y="40.4">3</text>
<text x="68.1" y="37.7">3</text>
<text x="68.1" y="41.5">4</text>
<text x="70.9" y="38.5">NC</text>
<text x="76" y="38.5">ST2</text>
<text x="80.9" y="41.5">5</text>
<text x="80.9" y="37.7">6</text>
<text x="139" y="38.7">COM</text>
<text x="144.7" y="39.5">COM</text>
<text x="149.8" y="39.5">P$2</text>
<text x="154.7" y="38.7">P$2</text>
<text x="56.6" y="44.2">1</text>
<text x="56.6" y="42.3">2</text>
<text x="70.9" y="42.3">ST0</text>
<text x="76" y="42.3">ST1</text>
<text x="140.5" y="42.5">NC</text>
<text x="144.7" y="43.3">NC</text>
<text x="149.8" y="43.3">P$1</text>
<text x="154.7" y="42.5">P$1</text>
<text x="207.6" y="47.1">TXD1</text>
<text x="223.1" y="47.1">RAW</text>
<text x="207.6" y="50.9">RXI1</text>
<text x="222.5" y="50.9">GND2</text>
<text x="78.6" y="57.1">1</text>
<text x="78.6" y="59">2</text>
<text x="140.8" y="57.2">B+</text>
<text x="144.7" y="58">OUT+</text>
<text x="155.8" y="58">IN+</text>
<text x="160.4" y="57.2">IN+</text>
<text x="207.6" y="54.7">RST</text>
<text x="207.6" y="58.5">GND1</text>
<text x="222.7" y="58.5">VCC1</text>
<text x="222.8" y="54.7">RST1</text>
<text x="141.1" y="61">B-</text>
<text x="144.7" y="61.8">OUT-</text>
<text x="156.2" y="61.8">IN-</text>
<text x="160.4" y="61">IN-</text>
<text x="207.6" y="62.4">2</text>
<text x="225" y="62.4">A3</text>
<text x="207.6" y="66.2">3</text>
<text x="207.6" y="70">4</text>
<text x="225" y="66.2">A2</text>
<text x="225" y="70">A1</text>
<text x="207.6" y="73.7">5</text>
<text x="207.6" y="77.6">6</text>
<text x="225" y="73.7">A0</text>
<text x="225.1" y="77.6">13</text>
<text x="207.6" y="81.4">7</text>
<text x="225.1" y="81.4">12</text>
<text x="207.6" y="85.2">8</text>
<text x="207.6" y="89">9</text>
<text x="225.1" y="89">10</text>
<text x="225.3" y="85.2">11</text>
<text x="208.3" y="92.4" transform="rotate(-90 208.3 92.4)">A5</text>
<text x="212.1" y="92.4" transform="rotate(-90 212.1 92.4)">A4</text>
<text x="66.6" y="119.9">1</text>
<text x="66.6" y="118">2</text>
<text x="227.1" y="119">PC</text>
<text x="227.1" y="117.1">PG1</text>
<text x="120.4" y="124.3">1</text>
<text x="124.8" y="125.2">1</text>
<text x="134.7" y="125.2">1</text>
<text x="139" y="124.3">1</text>
<text x="179" y="120.9">RESET</text>
<text x="179" y="122.8">DIO0</text>
<text x="179" y="124.7">DIO1</text>
<text x="188.2" y="122.8">GND2</text>
<text x="189.5" y="120.9">ANT</text>
<text x="227.1" y="120.9">PG2</text>
<text x="120.4" y="126.2">2</text>
<text x="120.4" y="128.1">3</text>
<text x="120.4" y="130">4</text>
<text x="120.4" y="132">5</text>
<text x="124.8" y="127.1">2</text>
<text x="124.8" y="129">3</text>
<text x="124.8" y="130.9">4</text>
<text x="134.7" y="127.1">2</text>
<text x="134.7" y="129">3</text>
<text x="134.7" y="130.9">4</text>
<text x="139" y="126.2">2</text>
<text x="139" y="128.1">3</text>
<text x="139" y="130">4</text>
<text x="139" y="132">5</text>
<text x="179" y="126.6">DIO2</text>
<text x="179" y="128.5">DIO3</text>
<text x="179" y="130.4">DIO4</text>
<text x="227.1" y="126.6">GT1</text>
<text x="227.1" y="128.5">GB1</text>
<text x="120.4" y="133.9">6</text>
<text x="120.4" y="135.8">7</text>
<text x="120.4" y="137.7">8</text>
<text x="124.8" y="132.8">5</text>
<text x="124.8" y="134.7">6</text>
<text x="124.8" y="136.6">7</text>
<text x="134.7" y="132.8">5</text>
<text x="134.7" y="134.7">6</text>
<text x="134.7" y="136.6">7</text>
<text x="139" y="133.9">6</text>
<text x="139" y="135.8">7</text>
<text x="139" y="137.7">8</text>
<text x="179" y="132.3">DIO5</text>
<text x="179" y="134.2">VCC</text>
<text x="179" y="136.1">GND</text>
<text x="227.1" y="132.3">CTOP</text>
<text x="124.8" y="138.5">8</text>
<text x="134.7" y="138.5">8</text>
<text x="179" y="138">SCK</text>
<text x="179" y="140">MISO</text>
<text x="179" y="141.9">MOSI</text>
<text x="179" y="143.8">NSS</text>
<text x="188.2" y="143.8">GND1</text>
<text x="227.1" y="140">GT2</text>
<text x="227.1" y="141.9">GB2</text>
</g>
<g font-size="1.3" fill="#808080">
<text x="69.2" y="26.5">MAX6369</text>
<text x="76.8" y="26.5">IC2</text>
<text x="62.1" y="34.6">GND</text>
<text x="63.3" y="30.8">D5</text>
<text x="87.8" y="30.8">VCC</text>
<text x="90.6" y="34.6">RST</text>
<text x="55.5" y="38.4">LK2</text>
<text x="111.3" y="42.2">RAW</text>
<text x="69.7" y="57">D10</text>
<text x="76.8" y="55.1">CON3</text>
<text x="120.6" y="56">A0</text>
<text x="137.7" y="54.1">BAT+</text>
<text x="150.5" y="54.1">IC4</text>
<text x="178.7" y="58">+5V</text>
<text x="163" y="65.1">GND</text>
<text x="80.6" y="86.5">VCC</text>
<text x="131.3" y="84.1">GPSVCC</text>
<text x="167.8" y="84.2">VCC</text>
<text x="61" y="98.4">A5</text>
<text x="68.6" y="98.4">A4</text>
<text x="160.1" y="96.1">D7</text>
<text x="208.2" y="100.5" transform="rotate(-90 208.2 100.5)">A5</text>
<text x="212" y="100.5" transform="rotate(-90 212 100.5)">A4</text>
<text x="203" y="113.7">ANT2</text>
<text x="64.7" y="116">CON4</text>
<text x="74.5" y="119.8">GND</text>
<text x="74.5" y="117.9">D6</text>
<text x="177.2" y="116.5">IC1</text>
<text x="182.5" y="117">RFM98</text>
<text x="114.3" y="125.1">A1</text>
<text x="124.2" y="122.2">CON2</text>
<text x="132.9" y="122.2">CON1</text>
<text x="144.4" y="125.1">VCC</text>
<text x="170.9" y="120.8">D9</text>
<text x="170.9" y="122.7">D2</text>
<text x="114.3" y="130.8">A3</text>
<text x="114.3" y="127">A4</text>
<text x="114.3" y="128.9">A5</text>
<text x="144.4" y="127">GND</text>
<text x="144.4" y="128.9">A5</text>
<text x="157.3" y="130.8">A4</text>
<text x="170.9" y="126.5">D4</text>
<text x="201.5" y="131.3" transform="rotate(-90 201.5 131.3)">PAD2</text>
<text x="213" y="130.8">PAD3</text>
<text x="110.3" y="136.5">GPSVCC</text>
<text x="113" y="134.6">GND</text>
<text x="114.3" y="132.7">A2</text>
<text x="144.4" y="134.6">GND</text>
<text x="144.4" y="136.5">BAT+</text>
<text x="144.4" y="132.7">+5V</text>
<text x="169.6" y="136">GND</text>
<text x="169.8" y="134.1">VCC</text>
<text x="170.1" y="137.9">D13</text>
<text x="202" y="137.5" transform="rotate(-90 202 137.5)">PAD6</text>
<text x="213" y="136">PAD4</text>
<text x="90.4" y="138.4">D3</text>
<text x="144.4" y="138.4">GND</text>
<text x="170.1" y="139.8">D12</text>
<text x="170.2" y="141.7">D11</text>
<text x="170.9" y="143.6">D8</text>
<text x="202" y="142.2" transform="rotate(-90 202 142.2)">PAD1</text>
<text x="213" y="141.3">PAD5</text>
</g>
<g font-size="1.3" fill="#800000">
<text x="141.6" y="85" transform="rotate(-90 141.6 85)">D</text>
<text x="147.7" y="89.2" transform="rotate(-90 147.7 89.2)">G</text>
<text x="152.1" y="84.9" transform="rotate(-90 152.1 84.9)">S</text>
</g>
</svg>
